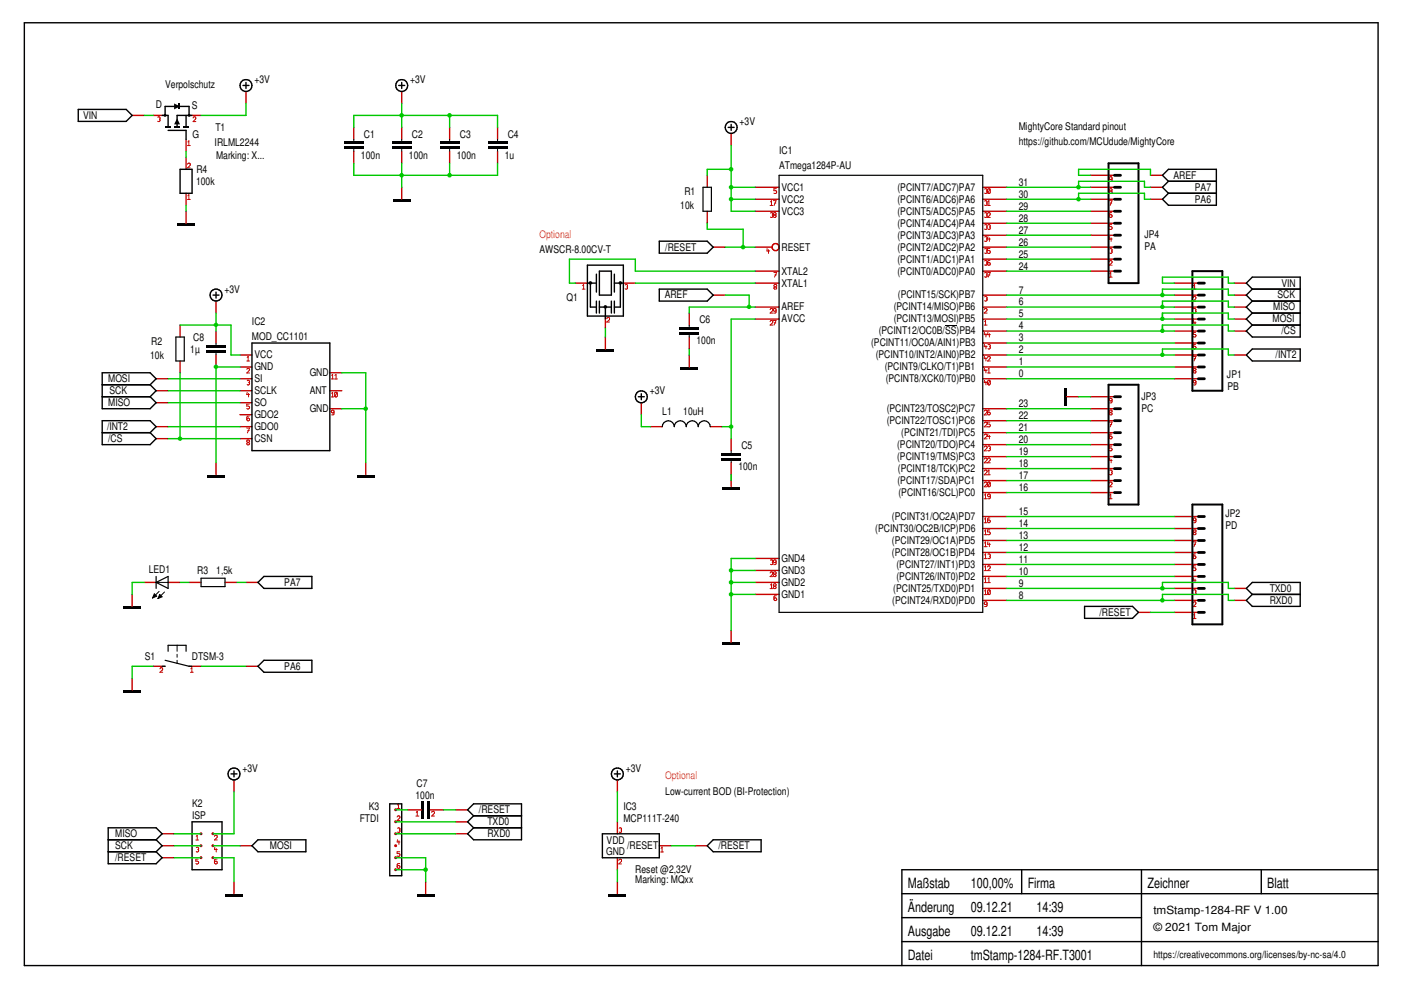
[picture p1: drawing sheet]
<svg xmlns="http://www.w3.org/2000/svg" width="297mm" height="210mm" viewBox="0 0 297 210" stroke-linecap="round" stroke-linejoin="round" font-family="sans-serif">
<path d="M52.2 19.4v2.5M261.7 60h2.5" fill="none" stroke="#c80000" stroke-width=".3"/>
<g fill="none" stroke="#000001" stroke-width=".3">
<path d="M51.5 18.1h1.3M52.2 17.5v1.3M264.2 60l1.3-1.2h10.2v2.5h-10.2z"/>
<circle cx="52.1" cy="18.1" r="1.27"/>
</g>
<path d="M37.5 47.3h3.9v.7h-3.9z" fill-rule="evenodd" fill="#000001"/>
<path d="M39.5 44.8v2.5" fill="none" stroke="#c80000" stroke-width=".3"/>
<path d="M83.3 42.2h3.8v.7h-3.8z" fill-rule="evenodd" fill="#000001"/>
<path d="M28 24.5h2.6M32.5 24.5h2M39.5 29.5v2.6M39.5 33.4v2.5M40.6 24.5h2M85.2 39.7v2.5M39.5 41v2.5" fill="none" stroke="#c80000" stroke-width=".3"/>
<path d="M16.6 23.2h10.2l1.2 1.3-1.2 1.2h-10.2zM37.5 24.5v2.5M38.2 35.9h2.5v5.1h-2.5z" fill="none" stroke="#000001" stroke-width=".3"/>
<path d="M33.4 24.8h.5v.5M33.8 25.3h.1M33.9 25.3v.4h-.5M39.7 34.8a.33 .33 0 0 1 .6-.1v.4l-.6 .5h.6M39.7 30.9h.6M39.8 30.1l.2-.3v1.1M40.9 25l.2-.2h.3v.5l-.5 .5h.6M39.7 42.3h.6M39.8 41.5l.2-.2v1" fill="none" stroke="#c80000" stroke-width=".21"/>
<g fill="#000001">
<path d="M38.8 26.9h1.3v.3h-1.3z" fill-rule="evenodd"/>
<path d="M36.9 26.9h1.3v.3h-1.3z" fill-rule="evenodd"/>
<path d="M35 26.9h1.3v.3h-1.3z" fill-rule="evenodd"/>
</g>
<path d="M34.4 24.5h1.2v2.5M35.6 27.6h3.9v1.9M37.5 24.5h3.2M39.5 24.5v2.5" fill="none" stroke="#000001" stroke-width=".3"/>
<path d="M37.5 25.1l.7 1.3h-1.3z" fill="#000001"/>
<path d="M35 22.6v1.9M40.1 22.6v1.9" fill="none" stroke="#000001" stroke-width=".3"/>
<g fill="#000001">
<path d="M36.9 21.9l1.3 .7-1.3 .6z"/>
<path d="M37.9 21.9h.3v1.3h-.3z" fill-rule="evenodd"/>
<circle cx="40.1" cy="24.5" r=".32"/>
<circle cx="35" cy="24.5" r=".32"/>
</g>
<path d="M35 22.6h5.1" fill="none" stroke="#000001" stroke-width=".3"/>
<path d="M225.5 82.2h.6v3.8h-.6z" fill-rule="evenodd" fill="#000001"/>
<path d="M226.1 84.1h2.6" fill="none" stroke="#c80000" stroke-width=".3"/>
<path d="M153.1 136.2h3.8v.6h-3.8z" fill-rule="evenodd" fill="#000001"/>
<path d="M155 133.6v2.6" fill="none" stroke="#c80000" stroke-width=".3"/>
<path d="M153.1 103.2h3.8v.6h-3.8z" fill-rule="evenodd" fill="#000001"/>
<path d="M155 100.6v2.6" fill="none" stroke="#c80000" stroke-width=".3"/>
<path d="M144.2 77.8h3.8v.6h-3.8z" fill-rule="evenodd" fill="#000001"/>
<path d="M243.9 39.7h2.6M243.9 42.2h2.6M146.1 75.3v2.5M261.7 75.3h2.5" fill="none" stroke="#c80000" stroke-width=".3"/>
<path d="M246.5 39.7l1.2-1.3h10.2v5.1h-10.2l-1.2-1.3 1.2-1.2zM247.7 41h10.2M264.2 75.3l1.3-1.3h10.2v2.5h-10.2z" fill="none" stroke="#000001" stroke-width=".3"/>
<path d="M126.4 74h3.9v.6h-3.9z" fill-rule="evenodd" fill="#000001"/>
<path d="M122 60h2.5M128.4 67v2.6M128.4 71.5v2.5M132.2 60h2.5" fill="none" stroke="#c80000" stroke-width=".3"/>
<path d="M123.4 61.3h.6M123.5 60.6l.2-.3v1M128.6 67.6a.33 .33 0 0 1 .6-.2v.4l-.6 .5h.6M132.5 60.4h.5v.4M132.9 60.8h.1M133 60.8v.4h-.5" fill="none" stroke="#c80000" stroke-width=".21"/>
<path d="M124.5 56.2h7.7v10.8h-7.7zM126.4 58.1v3.8M127.1 57.5h2.5v5.1h-2.5zM130.3 58.1v3.8M124.5 60h1.9M130.3 60h1.9" fill="none" stroke="#000001" stroke-width=".3"/>
<g fill="#000001">
<circle cx="128.4" cy="65.1" r=".38"/>
<circle cx="125.2" cy="60" r=".38"/>
<circle cx="131.5" cy="60" r=".38"/>
</g>
<path d="M125.2 60v5.1h1.2M126.4 63.8v2.6M127.1 65.1h2.5M127.1 63.8v2.6M128.4 65.1v2.5M129.6 63.8v2.6M130.3 63.8v2.6M131.5 60v5.1h-1.2" fill="none" stroke="#000001" stroke-width=".3"/>
<g fill="#000001">
<path d="M153 96.1h4.1v.5h-4.1z" fill-rule="evenodd"/>
<path d="M153 97.1h4.1v.5h-4.1z" fill-rule="evenodd"/>
</g>
<path d="M155 93v2.5M155 98.1v2.5" fill="none" stroke="#c80000" stroke-width=".3"/>
<path d="M155 95.5v.6M155 97.6v.5" fill="none" stroke="#000001" stroke-width=".21"/>
<g fill="#000001">
<path d="M144.1 69.4h4.1v.5h-4.1z" fill-rule="evenodd"/>
<path d="M144.1 70.4h4.1v.6h-4.1z" fill-rule="evenodd"/>
</g>
<path d="M146.1 66.4v2.5M146.1 71.5v2.5" fill="none" stroke="#c80000" stroke-width=".3"/>
<path d="M146.1 68.9v.5M146.1 71v.5" fill="none" stroke="#000001" stroke-width=".21"/>
<g fill="#000001">
<path d="M103.5 30.1h4v.5h-4z" fill-rule="evenodd"/>
<path d="M103.5 31.1h4v.5h-4z" fill-rule="evenodd"/>
</g>
<path d="M105.5 27v2.5M105.5 32.1v2.5" fill="none" stroke="#c80000" stroke-width=".3"/>
<path d="M105.5 29.5v.6M105.5 31.6v.5" fill="none" stroke="#000001" stroke-width=".21"/>
<g fill="#000001">
<path d="M93.3 30.1h4.1v.5h-4.1z" fill-rule="evenodd"/>
<path d="M93.3 31.1h4.1v.5h-4.1z" fill-rule="evenodd"/>
</g>
<path d="M95.3 27v2.5M95.3 32.1v2.5" fill="none" stroke="#c80000" stroke-width=".3"/>
<path d="M95.3 29.5v.6M95.3 31.6v.5" fill="none" stroke="#000001" stroke-width=".21"/>
<g fill="#000001">
<path d="M83.1 30.1h4.1v.5h-4.1z" fill-rule="evenodd"/>
<path d="M83.1 31.1h4.1v.5h-4.1z" fill-rule="evenodd"/>
</g>
<path d="M85.2 27v2.5M85.2 32.1v2.5" fill="none" stroke="#c80000" stroke-width=".3"/>
<path d="M85.2 29.5v.6M85.2 31.6v.5" fill="none" stroke="#000001" stroke-width=".21"/>
<g fill="#000001">
<path d="M73 30.1h4v.5h-4z" fill-rule="evenodd"/>
<path d="M73 31.1h4v.5h-4z" fill-rule="evenodd"/>
</g>
<path d="M75 27v2.5M75 32.1v2.5" fill="none" stroke="#c80000" stroke-width=".3"/>
<path d="M75 29.5v.6M75 31.6v.5" fill="none" stroke="#000001" stroke-width=".21"/>
<path d="M5.2 4.8h287v199.9h-287zM191.2 194.6h50.8M191.2 199.6h101M191.2 189.5h101M216.6 184.4v5.1M242 184.4v20.3M267.4 184.4v5.1M292.2 184.4h-101v20.3" fill="none" stroke="#000001" stroke-width=".3"/>
<path d="M26.1 146.3h3.8v.7h-3.8z" fill-rule="evenodd" fill="#000001"/>
<path d="M28 143.8v2.5" fill="none" stroke="#c80000" stroke-width=".3"/>
<path d="M26.1 128.6h3.8v.6h-3.8z" fill-rule="evenodd" fill="#000001"/>
<path d="M28 126v2.6M30.6 123.5h2.5M35.6 123.5h2.6M52.2 123.5h2.5M32.5 141.3h2.5M40.1 141.3h2.5M52.2 141.3h2.5" fill="none" stroke="#c80000" stroke-width=".3"/>
<path d="M54.7 123.5l1.3-1.3h10.1v2.6h-10.1zM56 140h10.1v2.5h-10.1l-1.3-1.2z" fill="none" stroke="#000001" stroke-width=".3"/>
<path d="M33.9 141.8l.2-.2h.3v.5l-.5 .4h.6M40.4 142.5h.6M40.5 141.8l.2-.2v.9" fill="none" stroke="#c80000" stroke-width=".21"/>
<path d="M37.5 136.8v1.3M37.5 138.7v.7M37.5 140v.6" fill="none" stroke="#000001" stroke-width=".21"/>
<path d="M35 140l5.1 1.3h.6M35.6 138.1v-1.3h3.9v1.3M34.4 141.3h.6" fill="none" stroke="#000001" stroke-width=".25"/>
<path d="M32.7 125.9l.5 .5-.9 .4z" fill="#000001"/>
<path d="M32.7 125.9l.5 .5-.9 .4z" fill="none" stroke="#000001" stroke-width=".21"/>
<path d="M33.9 126l.5 .5-.9 .4z" fill="#000001"/>
<path d="M33.1 123.5h2.5M33.7 125.4l-1.4 1.4M33.9 126l.5 .5-.9 .4zM34.9 125.5l-1.4 1.4" fill="none" stroke="#000001" stroke-width=".21"/>
<path d="M33.1 123.5l2.5-1.3v2.6zM33.1 122.2v2.6M42.6 122.6h5.1v1.8h-5.1z" fill="none" stroke="#000001" stroke-width=".25"/>
<path d="M40.1 123.5h2.5M47.7 123.5h2.5" fill="none" stroke="#c80000" stroke-width=".3"/>
<path d="M129 189.5h3.8v.6h-3.8z" fill-rule="evenodd" fill="#000001"/>
<path d="M149.9 37.2v2.5M149.9 44.8v2.5M34.4 179.3h2.5M34.4 176.8h2.5M49.6 165.4v2.5M50.9 179.3h2.5M34.4 181.9h2.5M130.9 186.9v2.6" fill="none" stroke="#c80000" stroke-width=".3"/>
<path d="M149.1 39.7h1.7v5.1h-1.7z" fill="none" stroke="#000001" stroke-width=".25"/>
<g fill="none" stroke="#000001" stroke-width=".3">
<path d="M22.9 178.1h10.2M33.1 178.1l1.3 1.2-1.3 1.3M33.1 178.1l1.3-1.3-1.3-1.3h-10.2v7.6h10.2l1.3-1.2-1.3-1.3M49 164.1h1.2M49.6 163.4v1.3M54.7 178.1h10.2v2.5h-10.2l-1.3-1.3zM22.9 180.6h10.2"/>
<circle cx="49.6" cy="164.1" r="1.27"/>
</g>
<path d="M47.7 189.5h3.8v.6h-3.8z" fill-rule="evenodd" fill="#000001"/>
<path d="M49.6 186.9v2.6" fill="none" stroke="#c80000" stroke-width=".3"/>
<circle cx="42.6" cy="176.8" r=".32" fill="#c80000"/>
<path d="M41.5 178.1h.6M41.6 177.3l.2-.2v1" fill="none" stroke="#c80000" stroke-width=".21"/>
<circle cx="45.1" cy="181.8" r=".32" fill="#c80000"/>
<path d="M46 182.2h-.5v.7a.33 .33 0 0 0 .5 .2v-.4a.33 .33 0 0 0-.5 .1" fill="none" stroke="#c80000" stroke-width=".21"/>
<circle cx="42.6" cy="181.8" r=".32" fill="#c80000"/>
<path d="M42 182.2h-.5v.4h.4l.2 .2-.2 .4-.4-.1" fill="none" stroke="#c80000" stroke-width=".21"/>
<circle cx="45.1" cy="179.3" r=".32" fill="#c80000"/>
<path d="M45.5 179.6v.5h.6M45.8 179.9v.7" fill="none" stroke="#c80000" stroke-width=".21"/>
<circle cx="42.6" cy="179.3" r=".32" fill="#c80000"/>
<path d="M41.6 179.7h.4v.4M41.9 180.1h.1M42 180.1v.5h-.4" fill="none" stroke="#c80000" stroke-width=".21"/>
<circle cx="45.1" cy="176.8" r=".32" fill="#c80000"/>
<path d="M45.5 177.3a.33 .33 0 0 1 .5-.1v.4l-.5 .5h.6" fill="none" stroke="#c80000" stroke-width=".21"/>
<path d="M40.7 174.2h6.4v10.2h-6.4z" fill="none" stroke="#000001" stroke-width=".3"/>
<g fill="#000001">
<path d="M90.6 169.8h.6v3.8h-.6z" fill-rule="evenodd"/>
<path d="M89.3 169.8h.7v3.8h-.7z" fill-rule="evenodd"/>
</g>
<path d="M86.4 171.7h2.9M91.2 171.7h2.9" fill="none" stroke="#c80000" stroke-width=".3"/>
<path d="M88.2 173h.6M88.3 172.3l.2-.3v1M91.5 172.3l.2-.3 .3 .1v.4l-.5 .5h.6" fill="none" stroke="#c80000" stroke-width=".21"/>
<path d="M88.3 189.5h3.9v.6h-3.9z" fill-rule="evenodd" fill="#000001"/>
<path d="M96.6 171.7h2.5M96.6 176.8h2.5M96.6 174.2h2.5M90.3 186.9v2.6" fill="none" stroke="#c80000" stroke-width=".3"/>
<path d="M100.4 173l-1.3-1.3 1.3-1.3h10.2v7.7h-10.2l-1.3-1.3 1.3-1.3M100.4 173h10.2M100.4 175.5h10.2M100.4 173l-1.3 1.2 1.3 1.3" fill="none" stroke="#000001" stroke-width=".3"/>
<circle cx="83.9" cy="184.4" r=".32" fill="#c80000"/>
<path d="M84.7 183.1l-.4 .1-.1 .7a.33 .33 0 0 0 .5 .1v-.4a.33 .33 0 0 0-.5 .2" fill="none" stroke="#c80000" stroke-width=".21"/>
<circle cx="83.9" cy="181.8" r=".32" fill="#c80000"/>
<path d="M84.7 180.6h-.5v.4h.4l.2 .2-.2 .4-.4-.1" fill="none" stroke="#c80000" stroke-width=".21"/>
<circle cx="83.9" cy="179.3" r=".32" fill="#c80000"/>
<path d="M84.3 178.1l-.1 .4h.6M84.6 178.3v.7" fill="none" stroke="#c80000" stroke-width=".21"/>
<circle cx="83.9" cy="176.8" r=".32" fill="#c80000"/>
<path d="M84.3 175.6h.4v.4M84.7 176h.1M84.7 176v.4h-.4" fill="none" stroke="#c80000" stroke-width=".21"/>
<circle cx="83.9" cy="174.2" r=".32" fill="#c80000"/>
<path d="M84.2 173.2a.33 .33 0 0 1 .5-.1v.3l-.5 .5h.6" fill="none" stroke="#c80000" stroke-width=".21"/>
<circle cx="83.9" cy="171.7" r=".32" fill="#c80000"/>
<g fill="none" stroke="#c80000" stroke-width=".21">
<path d="M52.3 78.3l.2-.2 .3 .1v.4l-.5 .5h.6M52.3 76.5h.6M52.4 75.8l.2-.2v.9M70.3 79.6l.2-.2v.9M71 79.6l.2-.2v.9M52.3 90.8h.6l-.5 1M52.4 80.7h.4v.4M52.4 83.2l-.1 .5h.6M52.4 93.3l.5 .2v.1l-.6 .4 .1 .3h.3l.2-.3-.6-.4zM52.5 91.3h.3M52.7 83.4v.8M52.7 81.1h.1"/>
<path d="M52.8 81.1v.4h-.4M52.8 85.7h-.5v.4h.4l.2 .3-.2 .3-.4-.1M52.8 88.2h-.3l-.2 .3 .1 .7h.4l.1-.3-.2-.3-.4 .3M70.2 84.2h.6M70.2 80.3h.6M70.3 83.4l.2-.2v1M70.8 87.3v.2a.32 .32 0 0 1-.4 0 .32 .32 0 0 1-.2-.3 .33 .33 0 0 1 .6-.2v.9l-.5 .1M70.9 80.3h.6M71.5 83.2v.9h-.5M71.5 83.2h-.5v.9M71.5 83.2l-.5 .9M84.2 171.4h.6"/>
<path d="M84.3 170.7l.2-.3v1"/>
</g>
<g fill="none" stroke="#000001" stroke-width=".3">
<path d="M45.2 62.6h1.2M45.8 61.9v1.3M53.4 72.7h16.5v22.8h-16.5zM264.2 70.2l1.3-1.3h10.2v2.6h-10.2zM82.6 170.4h2.6v15.3h-2.6z"/>
<circle cx="45.8" cy="62.5" r="1.27"/>
</g>
<g fill="none" stroke="#c80000" stroke-width=".3">
<path d="M38.2 68.9v2.6M38.2 76.5v2.5M45.8 63.8v2.6M50.9 75.3h2.5M50.9 77.8h2.5M69.9 79h2.6M261.7 70.2h2.5M50.9 93h2.5M50.9 82.8h2.5M50.9 80.3h2.5M50.9 85.4h2.5M50.9 90.5h2.5"/>
<path d="M50.9 87.9h2.5M69.9 86.7h2.6M69.9 82.8h2.6"/>
</g>
<path d="M37.3 71.5h1.8v5h-1.8z" fill="none" stroke="#000001" stroke-width=".25"/>
<path d="M75.6 100.6h3.9v.7h-3.9z" fill-rule="evenodd" fill="#000001"/>
<path d="M77.6 98.1v2.5" fill="none" stroke="#c80000" stroke-width=".3"/>
<path d="M43.9 100.6h3.8v.7h-3.8z" fill-rule="evenodd" fill="#000001"/>
<path d="M33.1 82.8h2.5M33.1 85.4h2.5M33.1 80.3h2.5M33.1 93h2.5M33.1 90.5h2.5M45.8 98.1v2.5" fill="none" stroke="#c80000" stroke-width=".3"/>
<path d="M21.7 81.6h10.1M21.7 89.2h10.1l1.3 1.3-1.3 1.2 1.3 1.3-1.3 1.3h-10.1zM21.7 84.1h10.1M21.7 91.7h10.1M31.8 81.6l1.3 1.2-1.3 1.3M31.8 81.6l1.3-1.3-1.3-1.3h-10.1v7.7h10.1l1.3-1.3-1.3-1.3" fill="none" stroke="#000001" stroke-width=".3"/>
<g fill="#000001">
<path d="M43.8 73.2h4v.5h-4z" fill-rule="evenodd"/>
<path d="M43.8 74.3h4v.5h-4z" fill-rule="evenodd"/>
</g>
<g fill="none" stroke="#c80000" stroke-width=".3">
<path d="M85.2 19.4v2.5M155 28.3v2.5M160.1 39.7h5.1M208.4 39.7h5M231.2 37.2h5.1M231.2 39.7h5.1M243.9 37.2h2.6M151.2 52.4h2.6M160.1 52.4h3.6M160.1 42.2h5.1M160.1 44.8h5.1M160.1 57.5h5.1"/>
<path d="M208.4 52.4h5M208.4 42.2h5M208.4 44.8h5M208.4 47.3h5M208.4 49.9h5M208.4 54.9h5M208.4 57.5h5M231.2 52.4h5.1M231.2 42.2h5.1M231.2 44.8h5.1M231.2 47.3h5.1M231.2 49.9h5.1"/>
<path d="M231.2 54.9h5.1M231.2 57.5h5.1M45.8 70.2v2.5M45.8 75.3v2.5M151.2 62.6h2.6M160.1 67.6h5.1M160.1 65.1h5.1M160.1 60h5.1M208.4 67.6h5M208.4 65.1h5M208.4 62.6h5M208.4 77.8h5"/>
<path d="M208.4 75.3h5M208.4 72.7h5M208.4 70.2h5M249 67.6h5.1M249 65.1h5.1M249 62.6h5.1M249 77.8h5.1M249 75.3h5.1M249 72.7h5.1M249 70.2h5.1M249 60h5.1M261.7 67.6h2.5"/>
<path d="M261.7 65.1h2.5M261.7 62.6h2.5M136 85.4v2.5M137.9 90.5h2.5M150.6 90.5h2.5M208.4 86.7h5M208.4 89.2h5M208.4 91.7h5M208.4 94.3h5M208.4 96.8h5M208.4 99.4h5M208.4 80.3h5"/>
<path d="M231.2 84.1h5.1M231.2 86.7h5.1M231.2 89.2h5.1M231.2 91.7h5.1M231.2 94.3h5.1M231.2 96.8h5.1M231.2 99.4h5.1M249 80.3h5.1M160.1 118.4h5.1M208.4 101.9h5M208.4 104.4h5M208.4 109.5h5"/>
<path d="M208.4 112.1h5M208.4 114.6h5M208.4 117.1h5M208.4 119.7h5M231.2 101.9h5.1M231.2 104.4h5.1M249 109.5h5.1M249 112.1h5.1M249 114.6h5.1M249 117.1h5.1M249 119.7h5.1M160.1 120.9h5.1"/>
<path d="M160.1 126h5.1M160.1 123.5h5.1M208.4 127.3h5M208.4 124.8h5M208.4 122.2h5M241.4 129.8h2.5M249 127.3h5.1M249 124.8h5.1M249 129.8h5.1M249 122.2h5.1M261.7 127.3h2.5M261.7 124.8h2.5"/>
<path d="M130.9 165.4v2.5M130.9 174.2v2.6M139.8 179.3h2.5M147.4 179.3h2.5M130.9 181.9v2.5"/>
<circle cx="164.4" cy="52.4" r=".75"/>
</g>
<path d="M45.8 72.7v.5M45.8 74.8v.5M200.4 69h2.4" fill="none" stroke="#000001" stroke-width=".21"/>
<g fill="none" stroke="#000001" stroke-width=".3">
<path d="M84.5 18.1h1.3M85.2 17.5v1.3M154.4 27h1.3M155 26.4v1.2M246.5 37.2l1.2-1.3h10.2v2.5h-10.2zM139.8 51.1h10.1l1.3 1.3-1.3 1.3h-10.1zM139.8 61.3h10.1l1.3 1.3-1.3 1.2h-10.1zM265.5 63.8l-1.3-1.2 1.3-1.3h10.2v7.6h-10.2l-1.3-1.3 1.3-1.2M265.5 66.4h10.2M265.5 63.8l-1.3 1.3 1.3 1.3M265.5 63.8h10.2M135.3 84.1h1.3"/>
<path d="M136 83.5v1.3M230 128.6h10.1l1.3 1.2-1.3 1.3h-10.1zM264.2 124.8l1.3-1.3h10.2v5.1h-10.2l-1.3-1.3 1.3-1.3zM265.5 126h10.2M127.7 176.8h12.1v5.1h-12.1zM130.3 164.1h1.2M130.9 163.4v1.3M149.9 179.3l1.3-1.2h10.2v2.5h-10.2z"/>
<circle cx="85.2" cy="18.1" r="1.27"/>
<circle cx="155" cy="27" r="1.27"/>
<circle cx="136" cy="84.1" r="1.27"/>
<circle cx="130.9" cy="164.1" r="1.27"/>
</g>
<g fill="none" stroke="#c80000" stroke-width=".21">
<path d="M235.8 37.8l-.4 .3-.2-.3 .1-.3h.3l.2 .2-.1 .7-.4 .1M162.6 52.7v.5h.6M162.9 53v.7M163.3 43.6h.6M163.4 45.2h.4v.4M163.4 42.8l.2-.3v1.1M163.7 45.6h.1M163.8 45.6v.4h-.4M164 42.5h.5l-.4 1.1M164.1 57.8h.6l-.5 1M164.1 45.1h.3l.1 .3-.5 .4v.1l.4 .2 .1-.3-.5-.4zM164.2 43.1h.3"/>
<path d="M164.3 58.3h.3M164.6 40h-.5v.4h.4l.2 .3-.2 .3-.4-.1M208.7 40.1a.32 .32 0 0 1 .4-.1 .32 .32 0 0 1 .2 .3l-.1 .2M208.7 42.6a.32 .32 0 0 1 .4 0 .32 .32 0 0 1 .2 .3l-.1 .2M208.7 45.2a.32 .32 0 0 1 .4-.1 .32 .32 0 0 1 .2 .3l-.1 .2M208.7 47.7a.32 .32 0 0 1 .4-.1 .32 .32 0 0 1 .2 .4l-.1 .1M208.7 52.8a.32 .32 0 0 1 .4-.1 .32 .32 0 0 1 .2 .3l-.1 .2M208.7 55.3a.32 .32 0 0 1 .4 0 .32 .32 0 0 1 .2 .3l-.1 .2M208.7 57.9a.32 .32 0 0 1 .4-.1 .32 .32 0 0 1 .2 .3l-.1 .2M208.7 50.2a.32 .32 0 0 1 .4 0 .32 .32 0 0 1 .2 .3l-.1 .2M209.1 43.1h.1M209.1 50.7h.1"/>
<path d="M209.1 53.2h.1M209.1 45.6h.1M209.1 58.3h.1M209.1 55.8h.1M209.1 48.1h.1M209.1 40.5h.1M209.2 40.5l.1 .3a.33 .33 0 0 1-.6 .1M209.2 45.6l.1 .2a.33 .33 0 0 1-.6 .2M209.2 48.1l.1 .3a.33 .33 0 0 1-.6 .2M209.2 53.2l.1 .3a.33 .33 0 0 1-.6 .1M209.2 55.8v.4h-.5M209.2 58.3v.4h-.5"/>
<path d="M209.2 43.1l.1 .2a.33 .33 0 0 1-.6 .2M209.2 50.7l.1 .2a.33 .33 0 0 1-.6 .2M209.4 45.3l.2-.2 .3 .1v.4l-.5 .5h.6M209.4 43.6h.6M209.4 57.8h.6l-.5 1M209.5 47.7h.4v.4M209.5 50.2l-.1 .5h.6M209.5 42.8l.2-.3v1.1M209.6 58.3h.3M209.8 50.4v.8M209.8 48.1h.1M209.9 40.1l.1 .7-.2 .2-.3-.1"/>
<path d="M209.9 40.1l-.3-.1-.2 .3 .1 .6M209.9 48.1v.5h-.4M209.9 52.7h-.5v.4h.4l.2 .3-.2 .3-.4-.1M209.9 55.2h-.3l-.2 .3 .1 .7h.4l.1-.3-.2-.2-.4 .2M209.9 40.1l-.4 .8M235.2 40.2l.2-.2h.3l.1 .2v.1l-.6 .4 .2 .3h.3l.1-.3-.6-.4zM235.2 55.5l.2-.3 .3 .1v.5l-.5 .4h.6M235.2 42.5h.6l-.4 1.1M235.2 58.8h.6M235.3 52.8h.4v.4M235.3 50.2l-.1 .5h.6M235.3 58l.2-.2v1"/>
<path d="M235.4 43.1h.3M235.6 50.4v.8M235.7 53.2h.1M235.7 45.1h-.3l-.2 .2 .1 .7h.4l.1-.2-.2-.3-.4 .3M235.7 47.6h-.5v.4h.4l.2 .3-.2 .3h-.4M235.7 53.2v.4h-.4M163.3 65.7l.2-.3 .3 .1v.4l-.5 .5h.6M163.3 68.2l.2-.3 .3 .1v.5l-.5 .4h.6M164 67.9h.5l-.4 1M164.2 68.5h.3M164.2 60.3h.3l.2 .2v.2l-.6 .3 .1 .3h.3l.2-.3-.6-.3zM164.5 65.7v.2a.32 .32 0 0 1-.4 .1 .32 .32 0 0 1-.1-.3 .33 .33 0 0 1 .5-.2v.8l-.5 .1"/>
<path d="M208.7 65.7a.32 .32 0 0 1 .3-.3 .32 .32 0 0 1 .3 .3l-.6 .7h.6M208.7 68.9h.6M208.7 75.6v.4h.6M208.7 62.9a.32 .32 0 0 1 .4 0 .32 .32 0 0 1 .2 .3l-.1 .2M208.7 78.1v.5h.6M208.7 73v.5h.6M208.7 70.5v.5h.6M208.7 68.2l.3-.3v1M209 70.7v.8M209 73.3v.7M209 75.8v.7M209 78.3v.8"/>
<path d="M209.1 63.4h.1M209.2 63.4l.1 .2a.33 .33 0 0 1-.6 .2M209.4 79.1h.6M209.4 75.8l.2-.2h.3v.4l-.5 .5h.6M209.5 73.1h.4v.4M209.5 78.3l.2-.2v1M209.5 70.5l-.1 .5h.6M209.8 70.7v.8M209.8 73.5h.1M209.9 73.5v.4h-.4M253 63.1l.2-.2h.3v.5l-.5 .4h.6M253 75.6h.6l-.5 .9"/>
<path d="M253 61.3h.6M253.1 65.5h.4v.4M253.1 60.6l.2-.3v1M253.1 67.9l-.1 .6h.6M253.1 78.1l-.1 .3 .6 .3-.2 .4-.4-.2v-.2l.6-.3-.2-.3zM253.2 76h.3M253.4 68.2v.7M253.4 65.9h.1M253.5 65.9v.4h-.4M253.5 70.5h-.5v.4l.5 .1 .1 .1-.2 .4-.4-.1M253.5 73h-.3l-.2 .3 .1 .6h.4l.1-.2-.2-.3-.4 .3M208.7 92.3a.32 .32 0 0 1 .3-.3 .32 .32 0 0 1 .3 .4l-.6 .6h.6"/>
<path d="M208.7 99.9a.32 .32 0 0 1 .3-.3 .32 .32 0 0 1 .3 .4l-.6 .7h.6M208.7 87.2a.32 .32 0 0 1 .3-.3 .32 .32 0 0 1 .3 .4l-.6 .7h.6M208.7 89.7a.32 .32 0 0 1 .3-.2 .32 .32 0 0 1 .3 .3l-.6 .7h.6M208.7 94.8a.32 .32 0 0 1 .3-.2 .32 .32 0 0 1 .3 .3l-.6 .7h.6M208.7 97.4a.32 .32 0 0 1 .3-.3 .32 .32 0 0 1 .3 .4l-.6 .6h.6M208.7 80.6v.5h.6M209 80.9v.7M209.4 97.4l.2-.3 .3 .1v.4l-.5 .5h.6M209.5 94.7h.4v.4M209.5 99.9l.2-.2v1M209.5 92l-.1 .5h.6M209.8 92.3v.7"/>
<path d="M209.8 95.1h.1M209.9 87h-.3l-.2 .2 .1 .7h.4l.1-.3-.2-.2-.4 .2M209.9 89.5h-.5v.4h.4l.2 .3-.2 .3-.4-.1M209.9 95.1v.4h-.4M209.9 80.7v.8h-.4M209.9 80.7l-.3-.1-.2 .3 .1 .6M209.9 80.7l-.4 .8M235.2 87.1l.2-.1h.3l.1 .1v.2l-.6 .3 .2 .4h.3l.1-.4-.6-.3zM235.2 89.5h.6l-.4 1M235.3 99.7h.4v.5M235.3 97.1l-.1 .5h.6M235.4 90h.3"/>
<path d="M235.6 97.4v.7M235.7 92h-.3l-.2 .3 .1 .7h.4l.1-.3-.2-.2-.4 .2M235.7 94.6h-.5v.4h.4l.2 .2-.2 .4-.4-.1M235.8 84.8l-.4 .2-.2-.2 .1-.3h.4l.1 .2-.1 .6-.4 .1M253.6 80.9l-.4 .3-.2-.3 .1-.2 .3-.1 .2 .3-.1 .6-.4 .1M163.4 118.8h.4v.4M163.7 119.2h.1M163.8 119.2v.4h-.4M164.5 119v.2a.32 .32 0 0 1-.4 .1 .32 .32 0 0 1-.1-.3 .33 .33 0 0 1 .5-.2v.8l-.5 .1M208.7 102.4a.32 .32 0 0 1 .3-.2 .32 .32 0 0 1 .3 .3l-.6 .7h.6M208.7 105.7h.6M208.7 110.8h.6"/>
<path d="M208.7 113.4h.6M208.7 118.4h.6M208.7 115.9h.6M208.7 105l.3-.3v1M208.7 110.1l.3-.3v1M208.7 112.6l.3-.2v1M208.7 115.1l.3-.2v1M208.7 117.7l.3-.3v1M209.4 100.7h.6M209.5 114.9l-.1 .5h.6M209.5 117.5h.4v.4M209.8 115.1v.8"/>
<path d="M209.8 117.9h.1M209.9 102.3l.1 .7-.2 .2-.3-.1M209.9 102.3l-.3-.1-.2 .2 .1 .7M209.9 109.8h-.3l-.2 .3 .1 .6h.4l.1-.2-.2-.3-.4 .3M209.9 112.4h-.5v.4h.4l.2 .2-.2 .4-.4-.1M209.9 117.9v.5h-.4M209.9 102.3l-.4 .8M210 105.1l-.4 .2-.2-.2 .1-.3 .3-.1 .2 .3-.1 .7h-.4M235.2 102.4l.2-.2 .3 .1v.4l-.5 .5h.6M235.2 105.7h.6M235.3 105l.2-.3v1M235.7 100.2h.1"/>
<path d="M235.7 100.2v.4h-.4M253 112.5l.1-.1h.3l.2 .1v.2l-.6 .3 .1 .4h.3l.2-.4-.6-.3zM253 114.9h.6l-.5 1M253.2 115.4h.3M253.5 117.4h-.3l-.2 .3 .1 .7h.4l.1-.3-.2-.2-.4 .2M253.5 120h-.5v.4h.4l.2 .2-.2 .4-.4-.1M253.6 110.2l-.4 .2-.2-.2 .1-.3 .3-.1 .2 .3-.1 .6-.4 .1M163.3 121.5l.2-.3 .3 .1v.5l-.5 .5h.6M163.3 124.8h.6M163.4 124l.2-.2v1M164 124l.1-.2h.3l.1 .2v.1l-.5 .4 .1 .3h.3l.1-.3-.5-.4zM164.1 121.2l-.1 .4 .5 .3-.1 .4-.4-.2v-.2l.5-.3-.1-.4z"/>
<path d="M164.6 126.3h-.3l-.2 .3 .1 .7h.4l.1-.3-.2-.3-.4 .3M208.7 121h.6M208.7 126.1h.6M208.7 123.5h.6M208.7 120.2l.3-.2v1M208.7 122.8l.3-.3v1M208.7 125.3l.3-.2v1M209.3 127.9a.32 .32 0 0 1-.4 .3 .32 .32 0 0 1-.2-.4 .32 .32 0 0 1 .3-.2 .32 .32 0 0 1 .3 .2l-.1 .7-.5 .1M209.4 120.2l.2-.2 .3 .1v.4l-.5 .5h.6M209.4 123.5h.6M209.5 122.8l.2-.3v1M209.9 125.1h-.3l-.2 .2 .1 .7"/>
<path d="M209.9 125.1l.1 .7-.2 .3-.3-.1M209.9 125.1l-.4 .9M253 127.8l.2-.2 .3 .1v.4l-.5 .5h.6M253 131.1h.6M253.1 125.1h.4v.5M253.1 122.5l-.1 .5h.6M253.1 130.4l.2-.3v1M253.4 122.8v.7M253.4 125.6h.1M253.5 125.6v.4h-.4M131.3 175.6h.4v.4M131.7 176h.1"/>
<path d="M131.7 176v.4h-.4M140.2 179.9l.2-.3v1M131.2 182.4a.33 .33 0 0 1 .5-.2v.5l-.5 .5h.6M140.1 180.6h.6"/>
</g>
<g fill="none" stroke="#000001" stroke-width=".59">
<path d="M236.3 37.2h1.3M236.3 39.7h1.3M236.3 42.2h1.3M236.3 44.8h1.3M236.3 49.9h1.3M236.3 47.3h1.3M236.3 57.5h1.3M236.3 54.9h1.3M236.3 52.4h1.3M254.1 77.8h1.3M254.1 75.3h1.3M254.1 72.7h1.3"/>
<path d="M254.1 67.6h1.3M254.1 70.2h1.3M254.1 60h1.3M254.1 62.6h1.3M254.1 65.1h1.3M236.3 84.1h1.3M236.3 86.7h1.3M236.3 89.2h1.3M236.3 91.7h1.3M236.3 96.8h1.3M236.3 94.3h1.3M236.3 99.4h1.3"/>
<path d="M254.1 80.3h1.3M236.3 104.4h1.3M236.3 101.9h1.3M254.1 109.5h1.3M254.1 112.1h1.3M254.1 114.6h1.3M254.1 117.1h1.3M254.1 119.7h1.3M254.1 122.2h1.3M254.1 129.8h1.3M254.1 127.3h1.3M254.1 124.8h1.3"/>
</g>
<path d="M235 34.6h6.4v25.4h-6.4zM252.8 57.5h6.4v25.3h-6.4zM235 81.6h6.4v25.4h-6.4zM252.8 107h6.4v25.4h-6.4z" fill="none" stroke="#000001" stroke-width=".42"/>
<path d="M165.2 37.2h43.2v92.6h-43.2zM140.4 90.5a1.27 1.27 0 0 1 1.3-1.3 1.27 1.27 0 0 1 1.3 1.3 1.27 1.27 0 0 1 1.2-1.3 1.27 1.27 0 0 1 1.3 1.3 1.27 1.27 0 0 1 1.3-1.3 1.27 1.27 0 0 1 1.2 1.3 1.27 1.27 0 0 1 1.3-1.3 1.27 1.27 0 0 1 1.3 1.3" fill="none" stroke="#000001" stroke-width=".25"/>
<path d="M30.6 24.5h1.9M39.5 32.1v1.3M249 60h-2.5v-1.2h13.9v1.2h1.3M249 75.3h-2.5v-1.3h13.9v1.3h1.3M35.6 90.5h15.3" fill="none" stroke="#00c800" stroke-width=".3"/>
<circle cx="246.5" cy="75.2" r=".48" fill="#00c800"/>
<path d="M231.2 42.2h-2.5v-1.2h14v1.2h1.2M213.4 75.3h33.1M42.6 141.3h9.6" fill="none" stroke="#00c800" stroke-width=".3"/>
<circle cx="228.7" cy="42.2" r=".49" fill="#00c800"/>
<path d="M228.7 38.4h14v1.3h1.2M213.4 42.2h15.3M50.2 123.5h2" fill="none" stroke="#00c800" stroke-width=".3"/>
<circle cx="228.7" cy="39.7" r=".49" fill="#00c800"/>
<path d="M213.4 39.7h17.8M228.7 38.4v1.3M155 67.6h5.1M153.1 90.5h1.9v2.5" fill="none" stroke="#00c800" stroke-width=".3"/>
<circle cx="155" cy="90.5" r=".48" fill="#00c800"/>
<path d="M160.1 57.5h-25.4v-2.6h-14v5.1h1.3M134.7 60h25.4M155 67.6v22.9M246.5 68.9h13.9v1.3h1.3M38.2 123.5h1.9M83.9 171.7h2.5" fill="none" stroke="#00c800" stroke-width=".3"/>
<circle cx="246.5" cy="70.1" r=".48" fill="#00c800"/>
<path d="M38.2 79v14h-2.6M246.5 68.9v1.3h2.5" fill="none" stroke="#00c800" stroke-width=".3"/>
<circle cx="38.2" cy="93" r=".48" fill="#00c800"/>
<path d="M213.4 70.2h33.1M38.2 93h12.7" fill="none" stroke="#00c800" stroke-width=".3"/>
<circle cx="155" cy="35.9" r=".49" fill="#00c800"/>
<path d="M52.2 21.9v2.6h-9.6M155 30.8v5.1h-5.1v1.3M155 44.8h5.1M136 87.9v2.6h1.9" fill="none" stroke="#00c800" stroke-width=".3"/>
<circle cx="155" cy="42.2" r=".49" fill="#00c800"/>
<path d="M155 35.9v3.8M160.1 42.2h-5.1v2.6" fill="none" stroke="#00c800" stroke-width=".3"/>
<circle cx="155" cy="39.7" r=".49" fill="#00c800"/>
<path d="M75 24.5v2.5M105.5 24.5v2.5M160.1 39.7h-5.1v2.5" fill="none" stroke="#00c800" stroke-width=".3"/>
<circle cx="95.3" cy="24.4" r=".49" fill="#00c800"/>
<path d="M85.2 21.9v2.6M105.5 24.5h-10.2v2.5" fill="none" stroke="#00c800" stroke-width=".3"/>
<circle cx="85.2" cy="24.4" r=".49" fill="#00c800"/>
<path d="M75 24.5h20.3M85.2 24.5v2.5M45.8 66.4v3.8M49 75.3h1.9M49.6 167.9v8.9h-4.4M130.9 167.9v6.3" fill="none" stroke="#00c800" stroke-width=".3"/>
<circle cx="45.8" cy="68.9" r=".48" fill="#00c800"/>
<g fill="none" stroke="#00c800" stroke-width=".3">
<path d="M213.4 44.8h17.8M213.4 47.3h17.8M213.4 49.9h17.8M213.4 52.4h17.8M213.4 54.9h17.8M213.4 57.5h17.8M38.2 68.9h10.8v6.4M213.4 86.7h17.8M213.4 89.2h17.8M213.4 91.7h17.8M213.4 94.3h17.8M213.4 96.8h17.8"/>
<path d="M213.4 99.4h17.8M213.4 101.9h17.8M213.4 104.4h17.8M213.4 109.5h35.6M213.4 112.1h35.6M213.4 114.6h35.6M213.4 117.1h35.6M213.4 119.7h35.6M213.4 122.2h35.6"/>
</g>
<circle cx="246.4" cy="124.7" r=".49" fill="#00c800"/>
<path d="M213.4 124.8h35.6M246.5 124.8v-1.3h13.9v1.3h1.3M83.9 174.2h12.7" fill="none" stroke="#00c800" stroke-width=".3"/>
<circle cx="246.4" cy="127.3" r=".49" fill="#00c800"/>
<path d="M231.2 37.2h-2.5v-1.3h15.2v1.3M146.1 65.1v1.3M153.8 62.6h5M213.4 77.8h35.6M213.4 72.7h35.6M213.4 80.3h35.6M213.4 127.3h35.6M246.5 127.3v-1.3h13.9v1.3h1.3M83.9 176.8h12.7" fill="none" stroke="#00c800" stroke-width=".3"/>
<circle cx="158.8" cy="65.1" r=".48" fill="#00c800"/>
<path d="M146.1 65.1h14M158.8 62.6v2.5M246.5 66.4h13.9v1.2h1.3" fill="none" stroke="#00c800" stroke-width=".3"/>
<circle cx="246.5" cy="67.6" r=".48" fill="#00c800"/>
<path d="M213.4 67.6h35.6M246.5 66.4v1.2M246.5 63.8h13.9v1.3h1.3M35.6 80.3h15.3M35.6 85.4h15.3M36.9 176.8h5.7M45.2 179.3h5.7" fill="none" stroke="#00c800" stroke-width=".3"/>
<circle cx="246.5" cy="65.1" r=".48" fill="#00c800"/>
<path d="M213.4 65.1h35.6M246.5 63.8v1.3M246.5 61.3h13.9v1.3h1.3M35.6 82.8h15.3M36.9 179.3h5.7" fill="none" stroke="#00c800" stroke-width=".3"/>
<circle cx="246.4" cy="62.5" r=".49" fill="#00c800"/>
<path d="M213.4 62.6h35.6M246.5 61.3v1.3" fill="none" stroke="#00c800" stroke-width=".3"/>
<circle cx="157.5" cy="52.4" r=".49" fill="#00c800"/>
<path d="M39.5 43.5v1.3M149.9 47.3v1.3h7.7v3.8M153.8 52.4h6.3M128.4 69.6v1.9M30.6 123.5h-2.6v2.5M243.9 129.8h5.1M32.5 141.3h-4.5v2.5M94.1 171.7h2.5M142.3 179.3h5.1M36.9 181.9h5.7M45.2 181.9h4.4v5" fill="none" stroke="#00c800" stroke-width=".3"/>
<circle cx="90.2" cy="184.4" r=".49" fill="#00c800"/>
<path d="M83.9 181.9h6.4v5M83.9 184.4h6.4" fill="none" stroke="#00c800" stroke-width=".3"/>
<circle cx="77.5" cy="86.7" r=".48" fill="#00c800"/>
<path d="M72.5 79h5.1v19.1M72.5 86.7h5.1" fill="none" stroke="#00c800" stroke-width=".3"/>
<circle cx="45.8" cy="77.8" r=".48" fill="#00c800"/>
<path d="M85.2 37.2v2.5M50.9 77.8h-5.1v20.3M146.1 74v1.3M155 100.6v1.3M130.9 184.4v2.5" fill="none" stroke="#00c800" stroke-width=".3"/>
<circle cx="85.2" cy="37.1" r=".49" fill="#00c800"/>
<path d="M85.2 34.6v2.6" fill="none" stroke="#00c800" stroke-width=".3"/>
<circle cx="95.3" cy="37.1" r=".49" fill="#00c800"/>
<path d="M75 34.6v2.6h30.5v-2.6M95.3 34.6v2.6M228.7 84.1h2.5" fill="none" stroke="#00c800" stroke-width=".3"/>
<circle cx="155" cy="126" r=".49" fill="#00c800"/>
<path d="M155 126h5.1" fill="none" stroke="#00c800" stroke-width=".3"/>
<circle cx="155" cy="123.5" r=".49" fill="#00c800"/>
<path d="M155 123.5h5.1" fill="none" stroke="#00c800" stroke-width=".3"/>
<circle cx="155" cy="120.9" r=".49" fill="#00c800"/>
<path d="M160.1 118.4h-5.1v15.2M155 120.9h5.1" fill="none" stroke="#00c800" stroke-width=".3"/>
<g font-size="3" fill="#000001">
<text x="192.5" y="188.2">Maßstab</text>
<text x="205.8" y="188.2">100,00%</text>
<text x="217.9" y="188.2">Firma</text>
<text x="243.3" y="188.2">Zeichner</text>
<text x="268.7" y="188.2">Blatt</text>
<text x="192.5" y="193.3">Änderung</text>
<text x="205.8" y="193.3">09.12.21</text>
<text x="219.8" y="193.3">14:39</text>
<text x="192.5" y="198.4">Ausgabe</text>
<text x="192.5" y="203.5">Datei</text>
<text x="205.8" y="198.4">09.12.21</text>
<text x="205.8" y="203.5">tmStamp-1284-RF.T3001</text>
<text x="219.8" y="198.4">14:39</text>
</g>
<g font-size="2.4" fill="#000001">
<text x="244.6" y="193.8">tmStamp-1284-RF V 1.00</text>
<text x="244.6" y="197.5">© 2021 Tom Major</text>
</g>
<g font-size="2.2" fill="#000001">
<text x="53.9" y="17.6">+3V</text>
<text x="86.9" y="17.6">+3V</text>
<text x="33.1" y="22.9">D</text>
<text x="35" y="18.8">Verpolschutz</text>
<text x="40.7" y="23.1">S</text>
<text x="17.6" y="25.2">VIN</text>
<text x="40.8" y="29.3">G</text>
<text x="45.7" y="27.7">T1</text>
<text x="77.2" y="29.2">C1</text>
<text x="87.3" y="29.2">C2</text>
<text x="97.5" y="29.2">C3</text>
<text x="107.7" y="29.2">C4</text>
<text x="156.8" y="26.5">+3V</text>
<text x="216" y="27.6">MightyCore Standard pinout</text>
<text x="45.5" y="30.9">IRLML2244</text>
<text x="45.8" y="33.7">Marking: X...</text>
<text x="76.5" y="33.6">100n</text>
<text x="86.7" y="33.6">100n</text>
<text x="96.9" y="33.6">100n</text>
<text x="107" y="33.6">1u</text>
<text x="165.2" y="32.7">IC1</text>
<text x="165.2" y="35.9">ATmega1284P-AU</text>
<text x="216" y="30.8">https://github.com/MCUdude/MightyCore</text>
<text x="41.6" y="39.3">100k</text>
<text x="41.7" y="36.7">R4</text>
<text x="145.1" y="41.4">R1</text>
<text x="165.7" y="40.5">VCC1</text>
<text x="190.3" y="40.5">(PCINT7/ADC7)PA7</text>
<text x="216" y="41.9">30</text>
<text x="216" y="39.4">31</text>
<text x="248.8" y="37.9">AREF</text>
<text x="253.3" y="40.5">PA7</text>
<text x="144.2" y="44.3">10k</text>
<text x="165.7" y="45.6">VCC3</text>
<text x="165.7" y="43">VCC2</text>
<text x="190.3" y="45.6">(PCINT5/ADC5)PA5</text>
<text x="190.3" y="43">(PCINT6/ADC6)PA6</text>
<text x="216" y="44.4">29</text>
<text x="216" y="47">28</text>
<text x="253.3" y="43">PA6</text>
<text x="114.4" y="53.7">AWSCR-8.00CV-T</text>
<text x="141.1" y="53.2">/RESET</text>
<text x="165.7" y="53.2">RESET</text>
<text x="190.3" y="53.2">(PCINT2/ADC2)PA2</text>
<text x="190.3" y="50.6">(PCINT3/ADC3)PA3</text>
<text x="190.3" y="48.1">(PCINT4/ADC4)PA4</text>
<text x="216" y="49.5">27</text>
<text x="216" y="52.1">26</text>
<text x="242.7" y="50.5">JP4</text>
<text x="242.7" y="53">PA</text>
<text x="165.7" y="58.2">XTAL2</text>
<text x="190.3" y="58.2">(PCINT0/ADC0)PA0</text>
<text x="190.3" y="55.7">(PCINT1/ADC1)PA1</text>
<text x="216" y="54.6">25</text>
<text x="216" y="57.1">24</text>
<text x="47.6" y="62">+3V</text>
<text x="120.1" y="63.8">Q1</text>
<text x="140.9" y="63.3">AREF</text>
<text x="165.7" y="60.7">XTAL1</text>
<text x="165.7" y="65.8">AREF</text>
<text x="189.5" y="65.8">(PCINT14/MISO)PB6</text>
<text x="190.4" y="63.3">(PCINT15/SCK)PB7</text>
<text x="216" y="64.8">6</text>
<text x="216" y="62.2">7</text>
<text x="270" y="65.8">MISO</text>
<text x="270.8" y="63.3">SCK</text>
<text x="271.7" y="60.7">VIN</text>
<text x="53.4" y="68.9">IC2</text>
<text x="148.3" y="68.5">C6</text>
<text x="165.7" y="68.4">AVCC</text>
<text x="186.3" y="70.9">(PCINT12/OC0B/SS)PB4</text>
<text x="189.5" y="68.4">(PCINT13/MOSI)PB5</text>
<text x="216" y="67.3">5</text>
<text x="216" y="69.8">4</text>
<text x="269.8" y="68.4">MOSI</text>
<text x="271.7" y="70.9">/CS</text>
<text x="31.8" y="76">10k</text>
<text x="32.1" y="73.1">R2</text>
<text x="40.3" y="74.9">1µ</text>
<text x="41" y="72.3">C8</text>
<text x="53.4" y="72.1">MOD_CC1101</text>
<text x="53.9" y="76">VCC</text>
<text x="147.7" y="73">100n</text>
<text x="184.7" y="73.4">(PCINT11/OC0A/AIN1)PB3</text>
<text x="185.7" y="76">(PCINT10/INT2/AIN0)PB2</text>
<text x="216" y="72.4">3</text>
<text x="216" y="74.9">2</text>
<text x="216" y="77.5">1</text>
<text x="270.5" y="76">/INT2</text>
<text x="22.9" y="81.1">MOSI</text>
<text x="23.2" y="83.6">SCK</text>
<text x="53.9" y="83.6">SCLK</text>
<text x="53.9" y="81.1">SI</text>
<text x="53.9" y="78.5">GND</text>
<text x="65.7" y="83.6">ANT</text>
<text x="65.7" y="79.8">GND</text>
<text x="137.7" y="83.6">+3V</text>
<text x="187.6" y="78.5">(PCINT9/CLKO/T1)PB1</text>
<text x="187.8" y="81.1">(PCINT8/XCK0/T0)PB0</text>
<text x="216" y="80">0</text>
<text x="260.1" y="80.2">JP1</text>
<text x="260.2" y="82.7">PB</text>
<text x="22.9" y="86.1">MISO</text>
<text x="53.9" y="86.1">SO</text>
<text x="53.9" y="88.7">GDO2</text>
<text x="65.7" y="87.4">GND</text>
<text x="140.4" y="87.9">L1</text>
<text x="144.9" y="87.9">10uH</text>
<text x="188" y="90">(PCINT22/TOSC1)PC6</text>
<text x="188" y="87.4">(PCINT23/TOSC2)PC7</text>
<text x="216" y="88.9">22</text>
<text x="216" y="86.4">23</text>
<text x="242" y="84.8">JP3</text>
<text x="242" y="87.3">PC</text>
<text x="22.7" y="91.2">/INT2</text>
<text x="22.9" y="93.8">/CS</text>
<text x="53.9" y="93.8">CSN</text>
<text x="53.9" y="91.2">GDO0</text>
<text x="157.2" y="95.2">C5</text>
<text x="190.2" y="95">(PCINT20/TDO)PC4</text>
<text x="191.1" y="92.5">(PCINT21/TDI)PC5</text>
<text x="216" y="91.4">21</text>
<text x="216" y="94">20</text>
<text x="156.5" y="99.6">100n</text>
<text x="190.2" y="97.6">(PCINT19/TMS)PC3</text>
<text x="190.4" y="100.1">(PCINT18/TCK)PC2</text>
<text x="216" y="96.5">19</text>
<text x="216" y="99.1">18</text>
<text x="216" y="101.6">17</text>
<text x="190.3" y="102.7">(PCINT17/SDA)PC1</text>
<text x="190.5" y="105.2">(PCINT16/SCL)PC0</text>
<text x="216" y="104.1">16</text>
<text x="185.6" y="112.8">(PCINT30/OC2B/ICP)PD6</text>
<text x="189.1" y="110.3">(PCINT31/OC2A)PD7</text>
<text x="216" y="111.8">14</text>
<text x="216" y="109.2">15</text>
<text x="259.8" y="109.5">JP2</text>
<text x="259.8" y="112.1">PD</text>
<text x="165.7" y="119.2">GND4</text>
<text x="189.1" y="117.9">(PCINT28/OC1B)PD4</text>
<text x="189.1" y="115.4">(PCINT29/OC1A)PD5</text>
<text x="216" y="114.3">13</text>
<text x="216" y="116.8">12</text>
<text x="216" y="119.3">11</text>
<text x="31.5" y="121.6">LED1</text>
<text x="41.8" y="121.8">R3</text>
<text x="45.8" y="121.7">1,5k</text>
<text x="60.3" y="124.2">PA7</text>
<text x="165.7" y="121.7">GND3</text>
<text x="165.7" y="124.2">GND2</text>
<text x="189.4" y="125.5">(PCINT25/TXD0)PD1</text>
<text x="190.1" y="123">(PCINT26/INT0)PD2</text>
<text x="190.1" y="120.4">(PCINT27/INT1)PD3</text>
<text x="216" y="121.9">10</text>
<text x="216" y="124.4">9</text>
<text x="269.2" y="125.5">TXD0</text>
<text x="165.7" y="126.8">GND1</text>
<text x="189.2" y="128.1">(PCINT24/RXD0)PD0</text>
<text x="216" y="127">8</text>
<text x="233.1" y="130.6">/RESET</text>
<text x="269.2" y="128.1">RXD0</text>
<text x="30.7" y="140">S1</text>
<text x="40.7" y="140">DTSM-3</text>
<text x="60.3" y="142">PA6</text>
<text x="51.4" y="163.6">+3V</text>
<text x="88.3" y="166.9">C7</text>
<text x="132.7" y="163.6">+3V</text>
<text x="40.7" y="173.6">ISP</text>
<text x="40.7" y="171.1">K2</text>
<text x="78.2" y="171.7">K3</text>
<text x="88.1" y="169.4">100n</text>
<text x="101.6" y="172.5">/RESET</text>
<text x="132.2" y="171.7">IC3</text>
<text x="141.1" y="168.5">Low-current BOD (BI-Protection)</text>
<text x="24.4" y="177.5">MISO</text>
<text x="76.3" y="174.2">FTDI</text>
<text x="103.3" y="177.5">RXD0</text>
<text x="103.3" y="175">TXD0</text>
<text x="128.6" y="178.9">VDD</text>
<text x="132.2" y="174.2">MCP111T-240</text>
<text x="24.4" y="180.1">SCK</text>
<text x="24.4" y="182.6">/RESET</text>
<text x="57.2" y="180.1">MOSI</text>
<text x="128.5" y="181.4">GND</text>
<text x="133" y="180.1">/RESET</text>
<text x="134.7" y="185">Reset @2,32V</text>
<text x="152.4" y="180.1">/RESET</text>
<text x="134.7" y="187.3">Marking: MQxx</text>
</g>
<g font-size="2.2" fill="#ff8000">
<text x="114.4" y="50.4">Optional</text>
<text x="141.1" y="165.3">Optional</text>
</g>
<text font-size="2.1" fill="#000001" x="244.6" y="203.1">https://creativecommons.org/licenses/by-nc-sa/4.0</text>
</svg>
